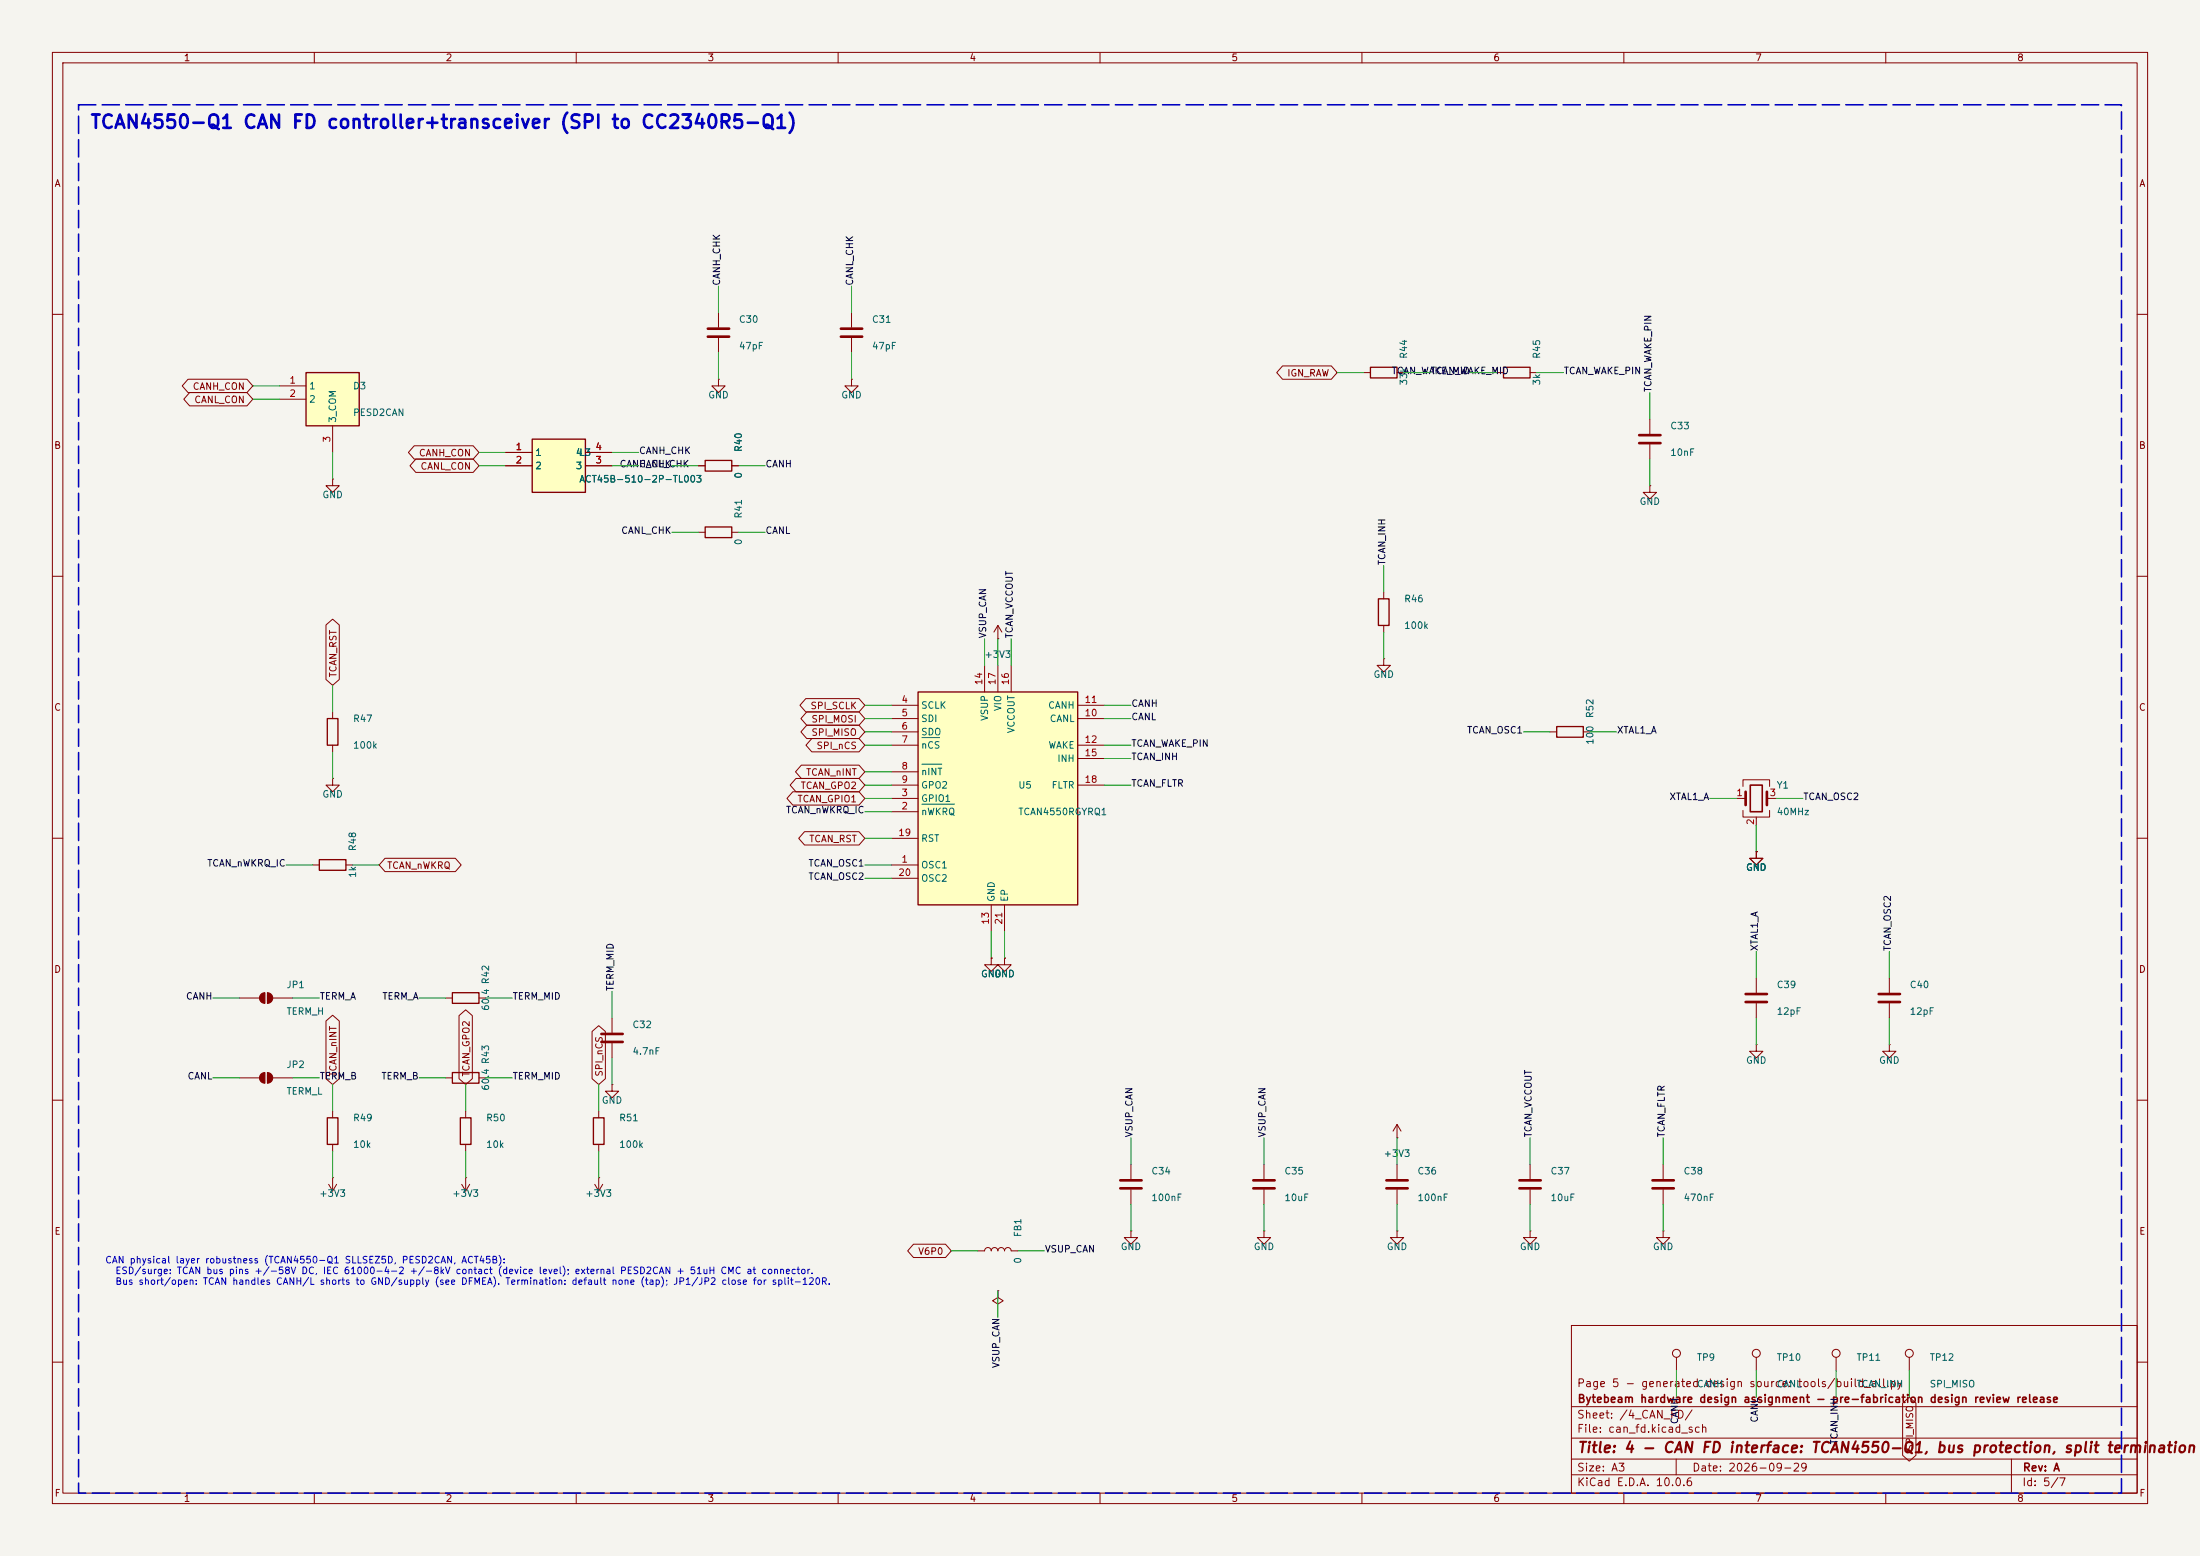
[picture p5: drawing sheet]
<svg xmlns="http://www.w3.org/2000/svg" width="420mm" height="297mm" viewBox="0 0 420 297" stroke-linecap="round" stroke-linejoin="round" font-family="sans-serif">
<path d="M0 0h420v297h-420z" fill="#f5f4ef" stroke="#f5f4ef" stroke-width=".19"/>
<g fill="none" stroke="#840000" stroke-width=".19">
<path d="M10 10h400v277h-400zM12 12h396v273h-396zM60 10v2M110 10v2M160 10v2M210 10v2M260 10v2M310 10v2M360 10v2M162.6 59.7v2.8M10 60h2M162.6 72.4v1.3h1.2l-1.2 1.2-1.3-1.2h1.3"/>
<path d="M162.6 72.4h.1M162.6 64.5v2.8M260.3 71.1h1.3M266.7 71.1h1.3M285.7 71.1h1.3M292.1 71.1h1.3M408 60h2M63.5 91.4v1.3h1.3l-1.3 1.3-1.3-1.3h1.3M63.5 91.4h.1M315 92.7v1.3h1.2l-1.2 1.3-1.3-1.3h1.3M315 92.7h.1M315 80v2.8"/>
<path d="M315 84.8v2.8M10 110h2M133.3 101.6h1.3M139.7 101.6h1.3M190.5 119.4l-.8 1.3M190.5 119.4l.8 1.3M190.5 119.4v2.5M264.2 113v1.3M264.2 119.4v1.3M408 110h2M63.5 135.9v1.3M190.5 121.9h.1"/>
<path d="M264.2 125.7v1.3h1.2l-1.2 1.3-1.3-1.3h1.3M264.2 125.7h.1M295.9 139.7h1.3M302.3 139.7h1.2M10 160h2M63.5 142.2v1.3M331.5 152.4h1.7M332.7 150.1v-1.3h5.1v1.3M332.7 154.7v1.3h5.1v-1.3M335.3 156v1.5M337.3 152.4h1.8M408 160h2"/>
<path d="M59.7 165.1h1.3M66 165.1h1.3M335.3 162.6v1.2h1.2l-1.2 1.3-1.3-1.3h1.3M335.3 162.6h.1M45.7 190.5h3.8M50.5 189.5v2M51.1 189.5v2M52.1 190.5h3.8M85.1 190.5h1.3M91.4 190.5h1.3M116.8 194.3v2.8M116.8 199.1v2.8"/>
<path d="M189.2 182.9v1.3h1.3l-1.3 1.2-1.2-1.2h1.2M189.2 182.9h.1M191.8 182.9v1.3h1.2l-1.2 1.2-1.3-1.2h1.3M191.8 182.9h.1M335.3 199.4v1.3h1.2l-1.2 1.2-1.3-1.2h1.3M335.3 199.4h.1M335.3 186.7v2.8M335.3 191.5v2.8M360.7 199.4v1.3h1.2l-1.2 1.2-1.3-1.2h1.3M360.7 199.4h.1M360.7 186.7v2.8M360.7 191.5v2.8"/>
<path d="M10 210h2M45.7 205.7h3.8M50.5 204.7v2.1M51.1 204.7v2.1M52.1 205.7h3.8M63.5 212.1v1.3M63.5 218.4v1.3M85.1 205.7h1.3M88.9 212.1v1.3M88.9 218.4v1.3M91.4 205.7h1.3M114.3 212.1v1.3"/>
<path d="M114.3 218.4v1.3M116.8 207v1.3h1.3l-1.3 1.3-1.2-1.3h1.2M116.8 207h.1M266.7 217.2h.1M266.7 214.6l-.8 1.3M266.7 214.6l.8 1.3M266.7 214.6v2.6M408 210h2M62.7 226.1l.8 1.2M63.5 224.8h.1M63.5 224.8v2.5M64.3 226.1l-.8 1.2"/>
<path d="M88.1 226.1l.8 1.2M88.9 224.8h.1M88.9 224.8v2.5M89.7 226.1l-.8 1.2M113.5 226.1l.8 1.2M114.3 224.8h.1M114.3 224.8v2.5M115.1 226.1l-.8 1.2M186.7 238.8h1.3a.64 .64 0 0 1 .6-.7 .64 .64 0 0 1 .6 .7 .64 .64 0 0 1 .7-.7 .64 .64 0 0 1 .6 .7 .64 .64 0 0 1 .6-.7 .64 .64 0 0 1 .7 .7 .64 .64 0 0 1 .6-.7 .64 .64 0 0 1 .6 .7h1.3M215.9 234.9v1.3h1.3l-1.3 1.3-1.3-1.3h1.3M215.9 234.9h.1M215.9 222.2v2.8"/>
<path d="M215.9 227.1v2.8M241.3 234.9v1.3h1.3l-1.3 1.3-1.3-1.3h1.3M241.3 234.9h.1M241.3 222.2v2.8M241.3 227.1v2.8M266.7 234.9v1.3h1.3l-1.3 1.3-1.3-1.3h1.3M266.7 234.9h.1M266.7 222.2v2.8M266.7 227.1v2.8M292.1 234.9v1.3h1.3l-1.3 1.3-1.3-1.3h1.3M292.1 234.9h.1M292.1 222.2v2.8"/>
<path d="M292.1 227.1v2.8M317.5 234.9v1.3h1.3l-1.3 1.3-1.3-1.3h1.3M317.5 234.9h.1M317.5 222.2v2.8M317.5 227.1v2.8M190.5 246.4v1.2l1 .7-1 .6-1-.6 1-.7M190.5 246.4h.1M300 253h108v32h-108zM320 259.1v2.5M335.3 259.1v2.5M350.5 259.1v2.5M364.5 259.1v2.5"/>
<path d="M10 260h2M300 278.5h108M300 274.5h108M300 268.5h108M320 278.5v3M384 278.5v6.5M408 260h2M60 285v2M110 285v2M160 285v2M210 285v2M260 285v2"/>
<path d="M300 281.5h108M310 285v2M360 285v2"/>
<circle cx="320" cy="258.3" r=".76"/>
<circle cx="335.3" cy="258.3" r=".76"/>
<circle cx="350.5" cy="258.3" r=".76"/>
<circle cx="364.5" cy="258.3" r=".76"/>
</g>
<path d="M261.6 70.1h5.1v2h-5.1zM287 70.1h5.1v2h-5.1zM134.6 100.6h5.1v2h-5.1zM263.1 114.3h2.1v5.1h-2.1zM62.5 137.2h2v5h-2zM297.2 138.7h5.1v2h-5.1zM61 164.1h5v2h-5zM86.4 189.5h5v2h-5zM62.5 213.4h2v5h-2zM86.4 204.7h5v2.1h-5zM87.9 213.4h2v5h-2zM113.3 213.4h2v5h-2z" fill="none" stroke="#840000" stroke-width=".25"/>
<g fill="none" stroke="#840000" stroke-width=".51">
<path d="M160.5 62.7h4.1M160.5 64.3h4.1M312.9 83.1h4.1M312.9 84.6h4.1M333.2 151.1v2.6M337.3 151.1v2.6M114.8 197.4h4.1M114.8 198.9h4.1M333.2 189.7h4.1M333.2 191.3h4.1M358.6 189.7h4.1M358.6 191.3h4.1"/>
<path d="M213.9 225.3h4M213.9 226.8h4M239.3 225.3h4M239.3 226.8h4M264.7 225.3h4M264.7 226.8h4M290.1 225.3h4M290.1 226.8h4M315.5 225.3h4M315.5 226.8h4"/>
</g>
<g fill="#840000" stroke="#840000" stroke-width=".19">
<path d="M49.8 205l.7-.3v2.1a1.02 1.02 0 0 1-.9-.7 1.02 1.02 0 0 1 .2-1.1z"/>
<path d="M51.1 204.7a1.02 1.02 0 0 1 1 1 1.02 1.02 0 0 1-1 1.1z"/>
<path d="M49.8 189.8l.7-.3v2a1.02 1.02 0 0 1-.9-.6 1.02 1.02 0 0 1 .2-1.1z"/>
<path d="M51.1 189.5a1.02 1.02 0 0 1 1 1 1.02 1.02 0 0 1-1 1z"/>
</g>
<path d="M334.1 149.9h2.3v5h-2.3z" fill="none" stroke="#840000" stroke-width=".3"/>
<path d="M175.3 132.1h30.4v40.6h-30.4z" fill="#ffffc2"/>
<path d="M134.6 87.9h5.1v2h-5.1zM175.3 132.1h30.4v40.6h-30.4z" fill="none" stroke="#840000" stroke-width=".25"/>
<g fill="none" stroke="#840000" stroke-width=".19">
<path d="M137.2 72.4v1.3h1.2l-1.2 1.2-1.3-1.2h1.3M137.2 72.4h.1M133.3 88.9h1.3M139.7 88.9h1.3M170.2 134.6h5.1M170.2 137.2h5.1M170.2 139.7h5.1M188 127v5.1M190.5 127v5.1M193 127v5.1M205.7 134.6h5.1M205.7 137.2h5.1"/>
<path d="M63.5 148.6v1.3h1.3l-1.3 1.2-1.3-1.2h1.3M63.5 148.6h.1M170.2 154.9h5.1M170.2 152.4h5.1M170.2 142.2h5.1M170.2 147.3h5.1M170.2 149.9h5.1M205.7 142.2h5.1M205.7 149.9h5.1M205.7 144.8h5.1M170.2 165.1h5.1M170.2 160h5.1"/>
<path d="M170.2 167.6h5.1M189.2 172.7v5.1M191.8 172.7v5.1"/>
</g>
<path d="M176 153.5h6.2M176 140.8h3.4M176 145.9h3.8" fill="none" stroke="#006464" stroke-width=".19"/>
<path d="M101.6 83.8h10.2v10.2h-10.2z" fill="#ffffc2"/>
<path d="M101.6 83.8h10.2v10.2h-10.2z" fill="none" stroke="#840000" stroke-width=".25"/>
<path d="M96.5 86.4h5.1M96.5 88.9h5.1M111.8 86.4h5M111.8 88.9h5" fill="none" stroke="#840000" stroke-width=".19"/>
<path d="M58.4 71.1h10.2v10.2h-10.2z" fill="#ffffc2"/>
<path d="M58.4 71.1h10.2v10.2h-10.2z" fill="none" stroke="#840000" stroke-width=".25"/>
<g fill="none" stroke="#840000" stroke-width=".19">
<path d="M137.2 59.7v2.8M35.9 72.4h11.2l1.2 1.3-1.2 1.2h-11.2l-1.1-1.2zM36.2 74.9h10.9l1.2 1.3-1.2 1.3h-10.9l-1.1-1.3zM53.3 73.7h5.1M53.3 76.2h5.1M137.2 64.5v2.8M244.8 69.8h9.4l1.1 1.3-1.1 1.3h-9.4l-1.1-1.3zM63.5 81.3v5.1M79.1 85.1h11.2l1.1 1.3-1.1 1.2h-11.2l-1.1-1.2zM79.4 87.6h10.9l1.1 1.3-1.1 1.3h-10.9l-1.1-1.3zM96.5 86.4h5.1M96.5 88.9h5.1"/>
<path d="M111.8 86.4h5M111.8 88.9h5M133.3 88.9h1.3M139.7 88.9h1.3M62.2 119.3l1.3-1.1 1.3 1.1v10.4l-1.3 1.1-1.3-1.1zM153.8 133.3h10.2l1.1 1.3-1.1 1.3h-10.2l-1.1-1.3zM154 135.9h10l1.1 1.3-1.1 1.2h-10l-1.1-1.2zM154 138.4h10l1.1 1.3-1.1 1.3h-10l-1.1-1.3zM151.3 151.1h12.7l1.1 1.3-1.1 1.3h-12.7l-1.1-1.3zM152 148.6h12l1.1 1.3-1.1 1.2h-12l-1.2-1.2zM153 146h11l1.1 1.3-1.1 1.3h-11l-1.1-1.3zM153.6 158.7h10.4l1.1 1.3-1.1 1.3h-10.4l-1.1-1.3z"/>
<path d="M155 141h9l1.1 1.2-1.1 1.3h-9l-1.1-1.3zM73.5 163.8h13.4l1.1 1.3-1.1 1.3h-13.4l-1.1-1.3zM335.3 162.6h.1M62.2 194.9l1.3-1.1 1.3 1.1v11l-1.3 1.1-1.3-1.1zM87.6 193.9l1.3-1.2 1.3 1.2v12l-1.3 1.1-1.3-1.1zM113 196.9l1.3-1.1 1.3 1.1v9l-1.3 1.1-1.3-1.1zM189.2 182.9h.1M191.8 182.9h.1M174.4 237.5h6.1l1.1 1.3-1.1 1.2h-6.1l-1.1-1.2zM363.2 267.8l1.3-1.1 1.3 1.1v10l-1.3 1.1-1.3-1.1z"/>
</g>
<path d="M135.1 62.7h4.1M135.1 64.3h4.1" fill="none" stroke="#840000" stroke-width=".51"/>
<g fill="none" stroke="#009600" stroke-width=".19">
<path d="M137.2 54.6v5.1M162.6 54.6v5.1M48.3 73.7h5M48.3 76.2h5M137.2 67.3v5.1M162.6 67.3v5.1M255.3 71.1h5M268 71.1h5M280.7 71.1h5M293.4 71.1h5M315 74.9v5.1M63.5 86.4v5"/>
<path d="M91.4 88.9h5.1M91.4 86.4h5.1M116.8 88.9h5.1M116.8 86.4h5.1M128.3 88.9h5M141 88.9h5M315 87.6v5.1M128.3 101.6h5M141 101.6h5M264.2 108v5M63.5 130.8v5.1M165.1 139.7h5.1"/>
<path d="M165.1 137.2h5.1M165.1 134.6h5.1M188 121.9v5.1M190.5 121.9v5.1M193 121.9v5.1M210.8 137.2h5.1M210.8 134.6h5.1M264.2 120.7v5M290.8 139.7h5.1M303.5 139.7h5.1M63.5 143.5v5.1M165.1 152.4h5.1"/>
<path d="M165.1 142.2h5.1M165.1 147.3h5.1M165.1 149.9h5.1M165.1 154.9h5.1M210.8 142.2h5.1M210.8 149.9h5.1M210.8 144.8h5.1M326.4 152.4h5.1M335.3 157.5v5.1M339.1 152.4h5.1M54.6 165.1h5.1M67.3 165.1h5.1"/>
<path d="M165.1 165.1h5.1M165.1 160h5.1M165.1 167.6h5.1M189.2 177.8v5.1M191.8 177.8v5.1M40.6 190.5h5.1M55.9 190.5h5.1M80 190.5h5.1M92.7 190.5h5.1M116.8 189.2v5.1M335.3 181.6v5.1M335.3 194.3v5.1"/>
<path d="M360.7 181.6v5.1M360.7 194.3v5.1M40.6 205.7h5.1M55.9 205.7h5.1M63.5 207v5.1M63.5 219.7v5.1M80 205.7h5.1M88.9 207v5.1M88.9 219.7v5.1M92.7 205.7h5.1M114.3 207v5.1M114.3 219.7v5.1"/>
<path d="M116.8 201.9v5.1M215.9 217.2v5M241.3 217.2v5M266.7 217.2v5M292.1 217.2v5M317.5 217.2v5M181.6 238.8h5.1M194.3 238.8h5.1M215.9 229.9v5M241.3 229.9v5M266.7 229.9v5M292.1 229.9v5"/>
<path d="M317.5 229.9v5M190.5 246.4v5.1M320 261.6v5.1M335.3 261.6v5.1M350.5 261.6v5.1M364.5 261.6v5.1"/>
</g>
<path d="M15 20h390v265h-390z" fill="none" stroke="#0000c2" stroke-width=".3" stroke-dasharray="3.3 1.2"/>
<text font-size="2.5" fill="#0000c2" x="17.1" y="25.2">TCAN4550-Q1 CAN FD controller+transceiver (SPI to CC2340R5-Q1)</text>
<text font-size="2" fill="#840000" x="301" y="277.8">Title: 4 - CAN FD interface: TCAN4550-Q1, bus protection, split termination</text>
<g font-size="1.5" fill="#840000">
<text x="300.9" y="265.1">Page 5 - generated design source: tools/build_all.py</text>
<text x="301" y="268.1">Bytebeam hardware design assignment - pre-fabrication design review release</text>
<text x="300.9" y="273.8">File: can_fd.kicad_sch</text>
<text x="300.9" y="271.1">Sheet: /4_CAN_FD/</text>
<text x="300.9" y="281.2">Size: A3</text>
<text x="322.9" y="281.2">Date: 2026-09-29</text>
<text x="386" y="281.2">Rev: A</text>
<text x="300.9" y="284">KiCad E.D.A. 10.0.6</text>
<text x="385.9" y="284">Id: 5/7</text>
</g>
<g font-size="1.3" fill="#840000">
<text x="35" y="12">1</text>
<text x="85" y="12">2</text>
<text x="135" y="12">3</text>
<text x="185" y="12">4</text>
<text x="235" y="12">5</text>
<text x="285" y="12">6</text>
<text x="335" y="12">7</text>
<text x="385" y="12">8</text>
<text x="10.3" y="36">A</text>
<text x="408.3" y="36">A</text>
<text x="36.7" y="74.7">CANH_CON</text>
<text x="37" y="77.3">CANL_CON</text>
<text x="245.6" y="72.2">IGN_RAW</text>
<text x="10.2" y="86">B</text>
<text x="79.9" y="87.4">CANH_CON</text>
<text x="80.2" y="90">CANL_CON</text>
<text x="408.2" y="86">B</text>
<text x="64.6" y="129.4" transform="rotate(-90 64.6 129.4)">TCAN_RST</text>
<text x="10.2" y="136">C</text>
<text x="154.6" y="135.7">SPI_SCLK</text>
<text x="408.2" y="136">C</text>
<text x="154.8" y="138.2">SPI_MOSI</text>
<text x="154.8" y="140.8">SPI_MISO</text>
<text x="155.8" y="143.3">SPI_nCS</text>
<text x="153.8" y="148.4">TCAN_nINT</text>
<text x="152.1" y="153.5">TCAN_GPIO1</text>
<text x="152.7" y="150.9">TCAN_GPO2</text>
<text x="154.4" y="161.1">TCAN_RST</text>
<text x="73.8" y="166.2">TCAN_nWKRQ</text>
<text x="10.2" y="186">D</text>
<text x="408.2" y="186">D</text>
<text x="64.6" y="205.6" transform="rotate(-90 64.6 205.6)">TCAN_nINT</text>
<text x="90" y="205.6" transform="rotate(-90 90 205.6)">TCAN_GPO2</text>
<text x="115.4" y="205.6" transform="rotate(-90 115.4 205.6)">SPI_nCS</text>
<text x="10.3" y="236">E</text>
<text x="175.2" y="239.8">V6P0</text>
<text x="408.3" y="236">E</text>
<text x="365.5" y="277" transform="rotate(-90 365.5 277)">SPI_MISO</text>
<text x="10.3" y="286">F</text>
<text x="35" y="287">1</text>
<text x="85" y="287">2</text>
<text x="135" y="287">3</text>
<text x="185" y="287">4</text>
<text x="235" y="287">5</text>
<text x="285" y="287">6</text>
<text x="335" y="287">7</text>
<text x="385" y="287">8</text>
<text x="408.3" y="286">F</text>
</g>
<g font-size="1.3" fill="#0f0f0f">
<text x="137.8" y="54.6" transform="rotate(-90 137.8 54.6)">CANH_CHK</text>
<text x="163.2" y="54.6" transform="rotate(-90 163.2 54.6)">CANL_CHK</text>
<text x="273" y="71.7">TCAN_WAKE_MID</text>
<text x="298.4" y="71.7">TCAN_WAKE_PIN</text>
<text x="315.6" y="75" transform="rotate(-90 315.6 75)">TCAN_WAKE_PIN</text>
<text x="118.2" y="89.5">CANH_CHK</text>
<text x="121.9" y="87">CANH_CHK</text>
<text x="121.9" y="89.5">CANL_CHK</text>
<text x="146" y="89.5">CANH</text>
<text x="118.5" y="102.2">CANL_CHK</text>
<text x="146" y="102.2">CANL</text>
<text x="264.8" y="108" transform="rotate(-90 264.8 108)">TCAN_INH</text>
<text x="188.6" y="121.9" transform="rotate(-90 188.6 121.9)">VSUP_CAN</text>
<text x="193.7" y="121.9" transform="rotate(-90 193.7 121.9)">TCAN_VCCOUT</text>
<text x="215.9" y="137.8">CANL</text>
<text x="215.9" y="135.2">CANH</text>
<text x="215.9" y="142.9">TCAN_WAKE_PIN</text>
<text x="280" y="140.3">TCAN_OSC1</text>
<text x="308.6" y="140.3">XTAL1_A</text>
<text x="215.9" y="145.4">TCAN_INH</text>
<text x="149.9" y="155.6">TCAN_nWKRQ_IC</text>
<text x="215.9" y="150.5">TCAN_FLTR</text>
<text x="318.6" y="153">XTAL1_A</text>
<text x="344.1" y="153">TCAN_OSC2</text>
<text x="39.4" y="165.7">TCAN_nWKRQ_IC</text>
<text x="154.2" y="165.7">TCAN_OSC1</text>
<text x="154.2" y="168.3">TCAN_OSC2</text>
<text x="335.9" y="181.6" transform="rotate(-90 335.9 181.6)">XTAL1_A</text>
<text x="361.3" y="181.6" transform="rotate(-90 361.3 181.6)">TCAN_OSC2</text>
<text x="35.4" y="191.1">CANH</text>
<text x="60.9" y="191.1">TERM_A</text>
<text x="72.9" y="191.1">TERM_A</text>
<text x="97.8" y="191.1">TERM_MID</text>
<text x="117.5" y="189.3" transform="rotate(-90 117.5 189.3)">TERM_MID</text>
<text x="35.7" y="206.4">CANL</text>
<text x="60.9" y="206.4">TERM_B</text>
<text x="72.7" y="206.4">TERM_B</text>
<text x="97.8" y="206.4">TERM_MID</text>
<text x="216.5" y="217.2" transform="rotate(-90 216.5 217.2)">VSUP_CAN</text>
<text x="241.9" y="217.2" transform="rotate(-90 241.9 217.2)">VSUP_CAN</text>
<text x="292.7" y="217.2" transform="rotate(-90 292.7 217.2)">TCAN_VCCOUT</text>
<text x="318.1" y="217.2" transform="rotate(-90 318.1 217.2)">TCAN_FLTR</text>
<text x="199.4" y="239.4">VSUP_CAN</text>
<text x="191.1" y="261.2" transform="rotate(-90 191.1 261.2)">VSUP_CAN</text>
<text x="320.7" y="271.9" transform="rotate(-90 320.7 271.9)">CANH</text>
<text x="335.9" y="271.6" transform="rotate(-90 335.9 271.6)">CANL</text>
<text x="351.1" y="275.8" transform="rotate(-90 351.1 275.8)">TCAN_INH</text>
</g>
<g font-size="1.3" fill="#006464">
<text x="141" y="61.9">C30</text>
<text x="166.4" y="61.9">C31</text>
<text x="141" y="67">47pF</text>
<text x="166.4" y="67">47pF</text>
<text x="268.9" y="68.6" transform="rotate(-90 268.9 68.6)">R44</text>
<text x="294.3" y="68.6" transform="rotate(-90 294.3 68.6)">R45</text>
<text x="58.9" y="74.6">1</text>
<text x="58.9" y="77.2">2</text>
<text x="67.3" y="74.6">D3</text>
<text x="135.1" y="76.4">GND</text>
<text x="160.5" y="76.4">GND</text>
<text x="268.9" y="73.7" transform="rotate(-90 268.9 73.7)">33k</text>
<text x="294.3" y="73.7" transform="rotate(-90 294.3 73.7)">3k</text>
<text x="64.5" y="80.8" transform="rotate(-90 64.5 80.8)">3_COM</text>
<text x="67.3" y="79.7">PESD2CAN</text>
<text x="318.8" y="82.2">C33</text>
<text x="102.1" y="87.3">1</text>
<text x="102.1" y="89.9">2</text>
<text x="109.8" y="89.9">3</text>
<text x="109.8" y="87.3">4</text>
<text x="110.5" y="87.3">L3</text>
<text x="141.9" y="86.4" transform="rotate(-90 141.9 86.4)">R40</text>
<text x="318.8" y="87.3">10nF</text>
<text x="61.4" y="95.4">GND</text>
<text x="110.5" y="92.4">ACT45B-510-2P-TL003</text>
<text x="141.9" y="91.5" transform="rotate(-90 141.9 91.5)">0</text>
<text x="141.9" y="99.1" transform="rotate(-90 141.9 99.1)">R41</text>
<text x="312.9" y="96.7">GND</text>
<text x="141.9" y="104.2" transform="rotate(-90 141.9 104.2)">0</text>
<text x="268" y="115.3">R46</text>
<text x="187.8" y="125.9">+3V3</text>
<text x="268" y="120.3">100k</text>
<text x="262.1" y="129.7">GND</text>
<text x="175.7" y="135.6">SCLK</text>
<text x="188.9" y="137.7" transform="rotate(-90 188.9 137.7)">VSUP</text>
<text x="191.5" y="135.8" transform="rotate(-90 191.5 135.8)">VIO</text>
<text x="200" y="135.6">CANH</text>
<text x="304.5" y="137.2" transform="rotate(-90 304.5 137.2)">R52</text>
<text x="67.3" y="138.1">R47</text>
<text x="67.3" y="143.2">100k</text>
<text x="175.7" y="138.1">SDI</text>
<text x="175.7" y="140.7">SDO</text>
<text x="175.7" y="143.2">nCS</text>
<text x="194" y="140.1" transform="rotate(-90 194 140.1)">VCCOUT</text>
<text x="200" y="143.2">WAKE</text>
<text x="200.3" y="138.1">CANL</text>
<text x="304.5" y="142.3" transform="rotate(-90 304.5 142.3)">100</text>
<text x="175.7" y="148.3">nINT</text>
<text x="201.7" y="145.7">INH</text>
<text x="61.4" y="152.6">GND</text>
<text x="175.7" y="155.9">nWKRQ</text>
<text x="175.7" y="153.4">GPIO1</text>
<text x="175.7" y="150.8">GPO2</text>
<text x="194.3" y="150.8">U5</text>
<text x="194.3" y="155.9">TCAN4550RGYRQ1</text>
<text x="200.7" y="150.8">FLTR</text>
<text x="339.1" y="150.8">Y1</text>
<text x="339.1" y="155.9">40MHz</text>
<text x="175.7" y="161">RST</text>
<text x="68.3" y="167.7" transform="rotate(-90 68.3 167.7)">1k</text>
<text x="68.3" y="162.6" transform="rotate(-90 68.3 162.6)">R48</text>
<text x="175.7" y="166.1">OSC1</text>
<text x="333.2" y="166.5">GND</text>
<text x="175.7" y="168.6">OSC2</text>
<text x="190.2" y="172.2" transform="rotate(-90 190.2 172.2)">GND</text>
<text x="192.7" y="172.2" transform="rotate(-90 192.7 172.2)">EP</text>
<text x="54.6" y="188.9">JP1</text>
<text x="187.2" y="186.8">GND</text>
<text x="189.7" y="186.8">GND</text>
<text x="339.1" y="188.9">C39</text>
<text x="364.5" y="188.9">C40</text>
<text x="54.6" y="194">TERM_H</text>
<text x="93.7" y="193.1" transform="rotate(-90 93.7 193.1)">60.4 R42</text>
<text x="120.6" y="196.5">C32</text>
<text x="339.1" y="194">12pF</text>
<text x="364.5" y="194">12pF</text>
<text x="120.6" y="201.6">4.7nF</text>
<text x="333.2" y="203.4">GND</text>
<text x="358.6" y="203.4">GND</text>
<text x="54.6" y="204.2">JP2</text>
<text x="54.6" y="209.2">TERM_L</text>
<text x="93.7" y="208.3" transform="rotate(-90 93.7 208.3)">60.4 R43</text>
<text x="67.3" y="214.3">R49</text>
<text x="92.7" y="214.3">R50</text>
<text x="114.8" y="211">GND</text>
<text x="118.1" y="214.3">R51</text>
<text x="67.3" y="219.4">10k</text>
<text x="92.7" y="219.4">10k</text>
<text x="118.1" y="219.4">100k</text>
<text x="264" y="221.1">+3V3</text>
<text x="219.7" y="224.5">C34</text>
<text x="245.1" y="224.5">C35</text>
<text x="270.5" y="224.5">C36</text>
<text x="295.9" y="224.5">C37</text>
<text x="321.3" y="224.5">C38</text>
<text x="60.8" y="228.8">+3V3</text>
<text x="86.2" y="228.8">+3V3</text>
<text x="111.6" y="228.8">+3V3</text>
<text x="219.7" y="229.6">100nF</text>
<text x="245.1" y="229.6">10uF</text>
<text x="270.5" y="229.6">100nF</text>
<text x="295.9" y="229.6">10uF</text>
<text x="321.3" y="229.6">470nF</text>
<text x="195.3" y="236.2" transform="rotate(-90 195.3 236.2)">FB1</text>
<text x="213.8" y="238.9">GND</text>
<text x="239.2" y="238.9">GND</text>
<text x="264.6" y="238.9">GND</text>
<text x="290" y="238.9">GND</text>
<text x="315.4" y="238.9">GND</text>
<text x="195.3" y="241.3" transform="rotate(-90 195.3 241.3)">0</text>
<text x="323.8" y="260">TP9</text>
<text x="339.1" y="260">TP10</text>
<text x="354.3" y="260">TP11</text>
<text x="368.3" y="260">TP12</text>
<text x="323.8" y="265.1">CANH</text>
<text x="339.1" y="265.1">CANL</text>
<text x="354.3" y="265.1">TCAN_INH</text>
<text x="368.3" y="265.1">SPI_MISO</text>
</g>
<g font-size="1.3" fill="#a90000">
<text x="55.1" y="73.5">1</text>
<text x="55.1" y="76.1">2</text>
<text x="63.4" y="84.6" transform="rotate(-90 63.4 84.6)">3</text>
<text x="98.3" y="86.2">1</text>
<text x="98.3" y="88.8">2</text>
<text x="113.6" y="88.8">3</text>
<text x="113.6" y="86.2">4</text>
<text x="187.8" y="130.9" transform="rotate(-90 187.8 130.9)">14</text>
<text x="190.4" y="130.9" transform="rotate(-90 190.4 130.9)">17</text>
<text x="192.9" y="130.9" transform="rotate(-90 192.9 130.9)">16</text>
<text x="172" y="134.5">4</text>
<text x="172" y="137">5</text>
<text x="206.9" y="137">10</text>
<text x="206.9" y="134.5">11</text>
<text x="172" y="139.6">6</text>
<text x="172" y="142.1">7</text>
<text x="206.9" y="142.1">12</text>
<text x="172" y="147.2">8</text>
<text x="172" y="149.7">9</text>
<text x="206.9" y="144.6">15</text>
<text x="206.9" y="149.7">18</text>
<text x="172" y="154.8">2</text>
<text x="172" y="152.3">3</text>
<text x="331.4" y="152.3">1</text>
<text x="337.7" y="152.3">3</text>
<text x="171.4" y="159.9">19</text>
<text x="335.1" y="157.6" transform="rotate(-90 335.1 157.6)">2</text>
<text x="171.4" y="167.5">20</text>
<text x="172" y="165">1</text>
<text x="189.1" y="176.6" transform="rotate(-90 189.1 176.6)">13</text>
<text x="191.6" y="176.6" transform="rotate(-90 191.6 176.6)">21</text>
</g>
<g font-size="1.3" fill="#0000c2">
<text x="20" y="241.5">CAN physical layer robustness (TCAN4550-Q1 SLLSEZ5D, PESD2CAN, ACT45B):</text>
<text x="21.9" y="243.5">ESD/surge: TCAN bus pins +/-58V DC, IEC 61000-4-2 +/-8kV contact (device level); external PESD2CAN + 51uH CMC at connector.</text>
<text x="21.9" y="245.5">Bus short/open: TCAN handles CANH/L shorts to GND/supply (see DFMEA). Termination: default none (tap); JP1/JP2 close for split-120R.</text>
</g>
</svg>
